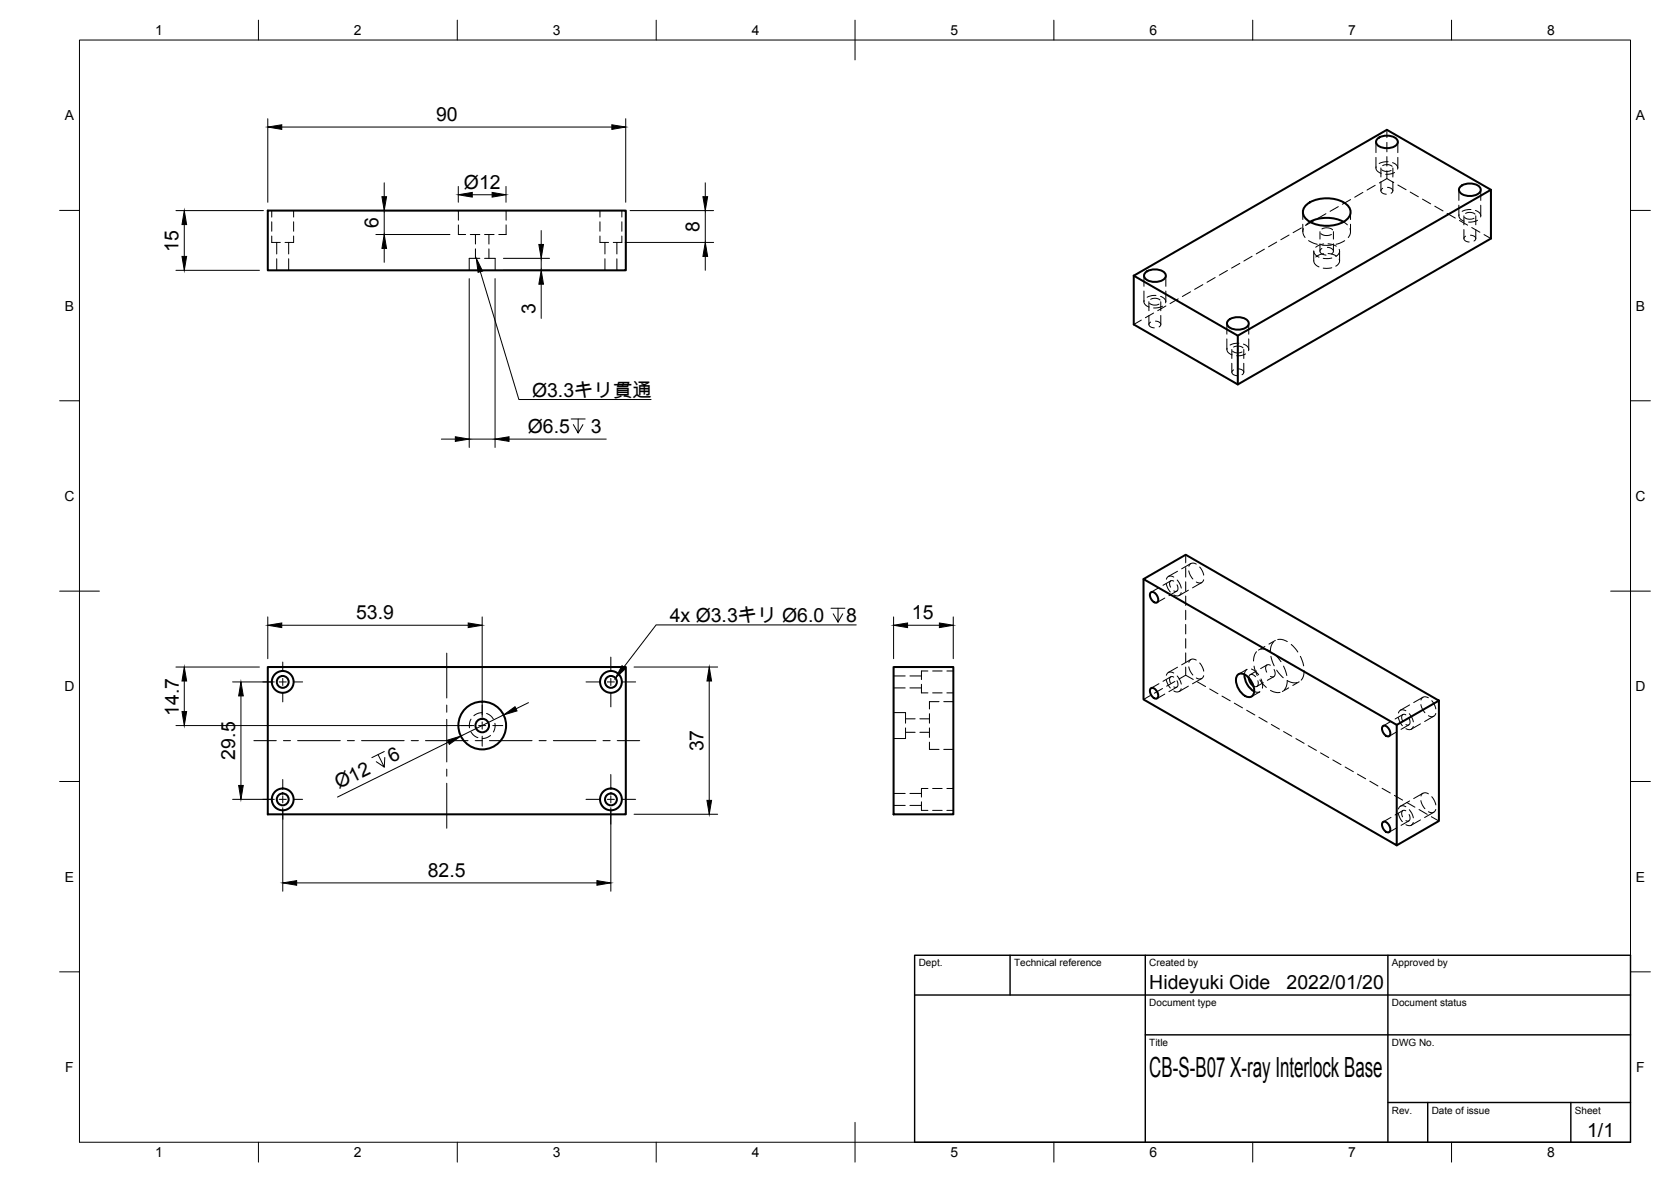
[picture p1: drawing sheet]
<svg xmlns="http://www.w3.org/2000/svg" width="420mm" height="297mm" viewBox="0 0 420 297" stroke-linecap="round" stroke-linejoin="round" font-family="sans-serif">
<g fill="none" stroke="#000" stroke-width=".25">
<path d="M346 35.7v2.7M346 39.5v2.7M348.7 32.6v2M348.7 35.8v2.4M348.7 39.4v2.3M351.5 35.7v2.7M351.5 39.5v2.7M68.3 59.3v1.6h2.2M68.3 52.9v1.7M68.3 55.7v2.4M73.8 59.3v1.6h-2.1M73.8 52.9v1.7"/>
<path d="M73.8 55.7v2.4M115.3 56.5v2.4h1.8M115.3 52.9v2.4M118.3 58.9h2.3M119.5 58.9v2.4M121.8 58.9h2.4M122.9 58.9v2.4M127.3 56.5v2.4h-1.9M127.3 52.9v2.4M150.9 59.3v1.6h2.1M150.9 52.9v1.7M150.9 55.7v2.4"/>
<path d="M156.4 59.3v1.6h-2.2M156.4 52.9v1.7M156.4 55.7v2.4M324.1 59.1l-2 1.1M327.2 57.3l-2.1 1.2M327.6 53.3v1.9M327.6 56.4v1.8M327.7 57.5v1.2l.4 1M329.4 55.8l-1 .7M330.3 55.5l-2 1.2M331.9 58.2v1.9M332.1 58.7a2.39 2.39 0 0 0 2.7 .2"/>
<path d="M332.4 57.5a2.51 2.51 0 0 1 2.7 .2M333.4 53.7l-2.1 1.2M335.3 58.2v1.9M336.5 51.9l-2.1 1.2M337.8 55.8l1 .7M339.4 57.5l.1 1.2-.5 1M339.6 53.3v1.9M339.6 56.4v1.8M339.6 50.2l-2.1 1.1M342.7 48.4l-2.1 1.2M345.8 46.6l-2.1 1.2M346 41.9a1.43 1.43 0 0 0 1.3 1.7"/>
<path d="M347.2 42.2v2.3M347.2 45.7v2.2M347.4 42.6a2.13 2.13 0 0 0 2.4 .2M347.7 47.3a.7 .7 0 0 0-.5 .8 .7 .7 0 0 0 .7 .6l.7 .1M347.7 41.6a2.14 2.14 0 0 1 2.3 .2M348.7 42.9v2M348.7 44.9l-1.9 1.1M348.7 44.9l1.8 1M348.9 47.1a.93 .93 0 0 1 1 .3 .93 .93 0 0 1 .1 1l-.2 .2M349 40.6l-1 .1-1.2 .4M350.1 40.9a1.42 1.42 0 0 1 1.3 1.6M350.2 42.2v2.3"/>
<path d="M350.2 45.7v2.2M350.6 43.3l-1.2 .5h-1M351.5 46.5l2 1.2M354.6 48.3l2 1.2M357.7 50l2 1.2M360.8 51.8l2 1.2M363.9 53.6l2 1.2M366.8 47.7v2.7M366.8 51.6v2.6M366.9 53.9a1.47 1.47 0 0 0 1.3 1.7M367 55.4l2 1.2M368.1 54.2v2.3"/>
<path d="M368.1 57.7v2.3M368.3 54.6a2.2 2.2 0 0 0 2.3 .2M368.5 59.4a.69 .69 0 0 0-.4 .7 .69 .69 0 0 0 .7 .6l.6 .1M368.5 53.6a2.25 2.25 0 0 1 2.4 .2M369.7 59.1a.96 .96 0 0 1 1.3 1.2l-.4 .3M369.9 52.7l-1.5 .1-.8 .3M370.1 57.2l2 1.2M371 52.9a1.47 1.47 0 0 1 1.3 1.6M371.1 54.2v2.3M371.1 57.7v2.3M371.5 55.4l-.8 .3-1.4 .1M372.3 47.7v2.7"/>
<path d="M372.3 51.6v2.6M373.1 59l1.8 1M69.6 60.9v2.9M69.6 65v2.9M72.6 60.9v2.9M72.6 65v2.9M119.5 62.5v2.4M120.6 64.9h-2.6v3M121.8 64.9h2.7v3M122.9 62.5v2.4M152.1 60.9v2.9M152.1 65v2.9"/>
<path d="M155.1 60.9v2.9M155.1 65v2.9M287.6 69.3v2.7M287.6 73.1v2.7M287.7 75.5a1.46 1.46 0 0 0 1.2 1.7M288.9 75.8v2.3M288.9 79.3v2.2M289.1 76.2a2.1 2.1 0 0 0 2.3 .2M289.3 75.2a2.11 2.11 0 0 1 2.4 .2M290.1 78.7l-2.1 1.1M290.7 74.2l-1 .1-1.3 .4M291.8 74.5a1.46 1.46 0 0 1 1.3 1.6"/>
<path d="M291.9 75.8v2.3M291.9 79.3v2.2M292.3 76.9l-1.2 .5h-1M293.1 69.3v2.7M293.1 73.1v2.7M293.2 76.9l-2.1 1.2M296.2 75.1l-2 1.2M299.4 73.3l-2.1 1.2M302.5 71.5l-2.1 1.2M305.5 69.8l-2 1.1M308.6 68l-2 1.2M311.7 66.2l-2 1.2"/>
<path d="M314.8 64.4l-2 1.2M317.9 62.6l-2 1.2M321 60.8l-2 1.2M329 60.5l2.2 .9M330.3 63.1v2.5M330.3 63.1l.3 .8 1.1 .7M330.3 65.5l.3 .8 1.1 .8M331.9 61.3v1.8M332.4 62.4a.78 .78 0 0 0-.5 .9 .78 .78 0 0 0 .8 .7l.7 .1M332.4 61.6h2.4M332.8 61.3l-.9 .2-1.1 .6M332.8 63.8l-.9 .2-1.1 .6"/>
<path d="M333.8 62.2a1.1 1.1 0 0 1 1.4 1.3l-.4 .3M333.9 61.3l1 .1 1.1 .5M333.9 63.7l1 .2 1.1 .4M334.9 64.8l-2.2 .1M334.9 67.3l-2.2 .1M335.3 61.3v1.8M336.7 62.7v1l-.8 .8M336.7 65.1v1l-.8 .8M336.8 63.1v2.5M338.1 60.5l-2.2 .9M287 80.4l-1.9 1.1M289.3 80.9a.69 .69 0 0 0-.4 .8 .69 .69 0 0 0 .7 .6l.6 .1"/>
<path d="M290.5 80.7a.9 .9 0 0 1 1.1 .3 .9 .9 0 0 1 0 1l-.2 .2M308.5 81.3v2.7M308.5 85.2v2.6M308.5 87.5a1.43 1.43 0 0 0 1.3 1.7M309.7 87.8v2.3M309.7 91.3v2.3M309.9 88.3a2.15 2.15 0 0 0 2.4 .1M310.2 92.9a.69 .69 0 0 0-.5 .8 .69 .69 0 0 0 .8 .6l.6 .1M310.2 87.2a2.19 2.19 0 0 1 2.3 .2M311.4 92.7a.95 .95 0 0 1 1 .2 .95 .95 0 0 1 .2 1l-.3 .3M311.5 86.3l-1.4 .1-.8 .3M312.7 86.5a1.45 1.45 0 0 1 1.2 1.6"/>
<path d="M312.7 87.8v2.3M312.7 91.3v2.3M313.2 88.9l-1.2 .5h-1.1M314 81.3v2.7M314 85.2v2.6M298.1 139.4v2M291.4 147.7l-2 1.1M292.9 150.3l-2 1.1M293.2 146.7l.4 1.2 .7 .9M294.4 146l-2 1.1M295.1 146a.73 .73 0 0 0-.9 .1 .73 .73 0 0 0-.1 1l.2 .5M295.1 145a1.13 1.13 0 0 0-1.8 .6"/>
<path d="M295.9 148.6l-2 1.1M296 147a.95 .95 0 0 1 .2 1 .95 .95 0 0 1-.8 .6l-.3-.1M296 145.8l.6 .9 .4 1.1M296.1 143.6l-2.3 1.3M297 148.9a1.11 1.11 0 0 1-1.9 .6M298.1 142.6v2.4M298.1 146.2v2.4M298.1 149.8v2.4M298.1 153.4v2.3M298.1 156.9v2.4M298.8 148.3l-2.3 1.4M298.9 143.5l.4 1.1 .6 .9"/>
<path d="M299.4 141.6l-2.3 1.3M300.8 141.8a1.13 1.13 0 0 0-1.9 .5M301.6 142.5l.7 .9 .4 1.1M302.2 146.4l-2.4 1.3M302.7 145.7a1.13 1.13 0 0 1-1.9 .6M121.2 179.1l-1.2 .3-.9 .5M122.3 179.3l1.1 .6 .7 .8M224.7 179.1h3v2.6M224.7 172.9h2.9M224.7 169.9h2.9M228.8 172.9h2.9M228.8 169.9h2.9"/>
<path d="M231.7 172v2.1h1.6M233.3 168.6h-1.6v2.2M233.7 179.4v2.3M234.5 174.1h2.4M234.5 168.6h2.4M236.1 176.3h-2.4v1.9M237.3 176.3h2.4M238.1 174.1h1.6M238.1 168.6h1.6M289.2 174.8l-1.7 1M291.4 171.8l-2 1.1M292.3 173l-2 1.2"/>
<path d="M292.9 174.4l-2 1.1M293.2 170.8l.4 1.2 .7 .9M294.4 170.1l-2 1.1M295.1 170.2a.73 .73 0 0 0-.9 .1 .73 .73 0 0 0-.1 .9l.2 .5M295.1 169.1a1.13 1.13 0 0 0-1.8 .6M295.4 171.2l-2.1 1.2M295.9 172.7l-2 1.1M296 171.1a.95 .95 0 0 1 .2 1 .95 .95 0 0 1-.8 .6l-.3-.1M296 169.9l.6 .9 .4 1.1M296.1 167.7l-2.3 1.3M296.4 170.7l1.7-1 1.9 1.1M297 173.1a1.11 1.11 0 0 1-1.9 .5"/>
<path d="M298.1 160.5v2.4M298.1 164.1v2.3M298.1 167.6v2.1M298.8 172.4l-2.3 1.4M298.9 167.6l.4 1.1 .6 .9M299.4 165.7l-2.3 1.4M300.8 165.9a1.11 1.11 0 0 0-1.9 .5M301.1 171.4l2 1.1M301.6 166.6l.7 .9 .4 1.2M302.2 170.5l-2.4 1.3M302.7 169.8a1.13 1.13 0 0 1-1.9 .6M304.2 173.1l2 1.2"/>
<path d="M307.3 174.9l2 1.2M310.4 176.7l2 1.2M311.4 169.4l2.1-1.2-.4 .6-.2 .7M313.5 178.5l2 1.2M314.7 168.1l1 .6 .8 .9M315.3 167.4l.8 2.4M315.4 173.8l.7 .2 .6-.1M315.7 170.1a.88 .88 0 0 0-1-.6 .88 .88 0 0 0-.7 .8M315.9 163.8l-.6 1.1-.1 1.2M315.9 168.6l-1.6 1M316.3 171.1a.87 .87 0 0 1 0 1.1 .87 .87 0 0 1-1.1 .2M316.8 170.9l1.6 1.8"/>
<path d="M316.8 173.8l-2.1 1.3M317.1 170.6l.3 1.1v1.2M317.6 171.6l-1.6 .9M318.1 162.5l-1.7 .9M318.6 167.1l-1.6 .9M319.4 167.2a.83 .83 0 0 0-1.1 .1 .83 .83 0 0 0 0 1.1l.2 .5M319.4 173.5l1.3 .5h1.2M319.6 164.9l.8 2.4M320.2 161.3l-.6 1.2-.2 1.2-1.5-.6-.9 .1M320.3 170.1l-1.6 .9M320.4 168.2a1.16 1.16 0 0 1-.4 1.9l-.6-.1M320.4 164.4l1.7 1.9"/>
<path d="M320.7 160.9l-1.6 1M321 168.4l1.7 1.9M321.3 160.7l1.4 .1 1 .4M322.7 167.4l.9 2.4M324 172.9l-1.6 .9M324.7 162l1.6 1.9M326.1 171.5h-1.2l-1.2-.5-.3 1.5-.5 .9M326.7 171.3l-1.6 1M327 164.9l.8 2.4M327.9 168.6l-.2 1.4-.5 .9M352.7 179.6l-1.9 1.1M353.5 179.6a.72 .72 0 0 0-1 .1 .72 .72 0 0 0 0 1l.2 .5"/>
<path d="M353.5 178.6a1.13 1.13 0 0 0-1.9 .6M354.4 179.4l.6 .9 .4 1.1M354.4 177.2l-2.3 1.3M357.3 177.1l.4 1.1 .6 .9M357.8 175.2l-2.3 1.4M359.2 175.4a1.13 1.13 0 0 0-1.9 .5M360 176.1l.6 .9 .4 1.1M360.5 180l-2.3 1.3M361 179.3a1.13 1.13 0 0 1-1.8 .6M118.4 180.7l-.3 1-.1 1.2M118.4 184l.9 .9 .9 .5M123.3 184.8l-1 .6-1.1 .2"/>
<path d="M124.4 181.8l.1 .9-.4 1.2M224.7 199.4h2.9M227.7 182.9v2.7h-3M227.7 180.6h2.4M227.7 184h2.4M228.8 199.4h2.9M231.3 180.6h2.4M231.3 184h2.4M233.3 198.1h-1.6v2.2M233.7 186.5v1.8h2.4M233.7 182.9v2.4M234.5 198.1h2.4"/>
<path d="M237.3 188.3h2.4M238.1 198.1h1.6M316.5 180.3l2.1 1.2M319.7 182.1l2 1.1M322.7 183.8l2.1 1.2M325.8 185.6l2.1 1.2M328.9 187.4l2.1 1.2M332 189.2l2.1 1.2M335.1 191l2.1 1.2M338.2 192.8l2.1 1.1M341.3 194.5l2.1 1.2M344.4 196.3l2.1 1.2"/>
<path d="M347.5 198.1l2.1 1.2M349.8 181.3l-2 1.1M350.6 199.9l2.1 1.2M351.2 183.9l-1.9 1.1M351.6 180.3l.4 1.1 .6 1M354.2 182.2l-1.9 1.1M354.3 180.6a.95 .95 0 0 1 .3 1 .95 .95 0 0 1-.8 .6l-.3-.1M355.3 182.5a1.11 1.11 0 0 1-1.8 .6M357.2 181.9l-2.3 1.3M357.8 199.4l-2.3 1.3M359.2 199.5a1.13 1.13 0 0 0-1.9 .5M224.7 202.4h2.9"/>
<path d="M228.8 202.4h2.9M231.7 201.5v2.2h1.6M234.5 203.7h2.4M238.1 203.7h1.6M349.8 205.4l-2 1.1M351.2 208l-1.9 1.1M351.6 204.4l.4 1.2 .6 .9M352.7 203.7l-1.9 1.1M353.5 203.8a.73 .73 0 0 0-1 .1 .73 .73 0 0 0 0 .9l.2 .5M353.5 202.7a1.13 1.13 0 0 0-1.9 .6M353.7 201.7l2.1 1.1M354.2 206.3l-1.9 1.1"/>
<path d="M354.3 204.7a.95 .95 0 0 1 .3 1 .95 .95 0 0 1-.8 .6l-.3-.1M354.4 203.5l.6 .9 .4 1.1M354.4 201.3l-2.3 1.3M355.3 206.7a1.11 1.11 0 0 1-1.8 .5M356.8 203.4l2.1 1.2M357.2 206l-2.3 1.4M357.3 201.2l.4 1.1 .6 .9M359.9 205.2l1.9 1.1M360 200.2l.6 1 .4 1.1M360.5 204.1l-2.3 1.4M361 203.4a1.13 1.13 0 0 1-1.8 .6"/>
</g>
<g fill="none" stroke="#000" stroke-width=".51">
<path d="M346.3 34.9a3.7 3.7 0 0 1 5.1 .4 1.65 1.65 0 0 1-1.8 1.9h-1.2a2.31 2.31 0 0 1-2.4-1.5zM67.3 52.9h90.1v15h-90.1zM328.7 51.3a8.9 8.9 0 0 1 9.8 0 2.49 2.49 0 0 1 1.1 2.4 2.49 2.49 0 0 1-1.8 2 9.1 9.1 0 0 1-9.1-.4 2.36 2.36 0 0 1 0-4zM329.4 55.7a9.4 9.4 0 0 1 8.4 0M367.2 46.9a3.7 3.7 0 0 1 5 .4 1.65 1.65 0 0 1-1.7 1.9l-1.2 .1a2.31 2.31 0 0 1-2.5-1.6zM374.9 47.7l-63.7 36.7M285.1 69.3l63.6-36.7 26.2 15.1v12.3l-63.7 36.6-26.1-15.1zM285.1 69.3l26.1 15.1v12.2M288 68.5a3.7 3.7 0 0 1 5 .4 1.65 1.65 0 0 1-1.7 1.9h-1.2a2.31 2.31 0 0 1-2.4-1.5zM308.9 80.5a3.7 3.7 0 0 1 5 .4 1.65 1.65 0 0 1-1.8 1.9h-1.2a2.31 2.31 0 0 1-2.4-1.5zM287.5 145.5l10.6-6.1 63.7 36.7-10.6 6.1zM287.5 145.5v30.3l63.7 36.6v-30.2"/>
<path d="M289.3 148.9a1.28 1.28 0 0 1 1.7 1 .9 .9 0 0 1 .3 .9 .9 .9 0 0 1-.8 .7 1.95 1.95 0 0 1-1.2-2.6zM67.3 167.6h90.1v37h-90.1zM224.7 167.6h15v37h-15zM289.3 173a1.28 1.28 0 0 1 1.7 1 .9 .9 0 0 1 .3 .9 .9 .9 0 0 1-.8 .7 1.95 1.95 0 0 1-1.2-2.6zM311.3 169.5a2.11 2.11 0 0 1 2.8 .9 3.7 3.7 0 0 1 .8 4.5 2.11 2.11 0 0 1-2.8-.9 3.7 3.7 0 0 1-.8-4.5zM312.9 169.5a5 5 0 0 0 2.5 4.3M314 170.3l.2 1 1 1.1M361.8 176.1v30.2l-10.6 6.1M347.7 182.5a1.28 1.28 0 0 1 1.7 1 .9 .9 0 0 1 .3 .9 .9 .9 0 0 1-.8 .7 1.95 1.95 0 0 1-1.2-2.6zM347.7 206.6a1.28 1.28 0 0 1 1.7 1 .9 .9 0 0 1 .3 1 .9 .9 0 0 1-.8 .6 1.95 1.95 0 0 1-1.2-2.6z"/>
<circle cx="71.1" cy="171.4" r="2.74"/>
<circle cx="71.1" cy="171.4" r="1.49"/>
<circle cx="153.6" cy="171.4" r="2.74"/>
<circle cx="153.6" cy="171.4" r="1.49"/>
<circle cx="121.3" cy="182.3" r="6"/>
<circle cx="121.3" cy="182.3" r="1.7"/>
<circle cx="71.1" cy="200.9" r="2.74"/>
<circle cx="71.1" cy="200.9" r="1.49"/>
<circle cx="153.6" cy="200.9" r="2.74"/>
<circle cx="153.6" cy="200.9" r="1.49"/>
</g>
<!-- layer: Border -->
<g fill="none" stroke="#000" stroke-width=".25">
<path d="M20 10.1h390v276.9h-390zM65 5.1v5M115 5.1v5M165 5.1v5M215 5.1v10M265 5.1v5M315 5.1v5M365 5.1v5M15 52.9h5M410 52.9h5M15 100.7h5M410 100.7h5"/>
<path d="M15 148.6h10M405 148.6h10M15 196.4h5M410 196.4h5M15 244.2h5M410 244.2h5M65 287v5M115 287v5M165 287v5M215 282.1v9.9M265 287v5M315 287v5"/>
<path d="M365 287v5"/>
</g>
<!-- layer: TitleBlock -->
<path d="M230 240.1h180v46.9h-180zM230 250h180M254 240.1v9.9M288 240.1v46.9M349 240.1v46.9M288 260.1h122M349 277.1h61M359 277.1v9.9M395 277.1v9.9" fill="none" stroke="#000" stroke-width=".36"/>
<!-- layer: Dimensions -->
<g fill="none" stroke="#000" stroke-width=".25">
<path d="M67.3 29.8v21M70.8 31.9h83M157.3 29.8v21M44.2 52.9h22M46.3 56.4v8M94.5 52.9h18.6M94.5 58.9h18.6M96.6 45.9v3.5M96.6 52.9v6M115.2 46.8v4M118.7 48.9h5M127.2 46.8v4"/>
<path d="M136.1 57.9v3.5M158.4 52.9h21M177.3 45.9v3.5M177.3 52.9v8M44.2 67.9h21M96.6 62.4v3.5M118 70v42.4M124.5 70v42.4M126.6 67.9h11.6M126.6 64.9h11.6M136.1 64.9v3M136.1 71.4v8.6"/>
<path d="M157.2 60.9h22.2M177.3 64.4v3.5M111 110.3h3.5M118 110.3h6.5M128 110.3h24.4M143.6 105.3h3.5M145.4 105.3v3.5l-1.2-2.1M146.6 106.7l-1.2 2.1M67.3 155v10.5M70.8 157.1h46.9M121.2 155v25.2M224.7 155v10.5"/>
<path d="M228.2 157.1h8M239.7 155v10.5M44.2 167.6h21M46.3 171.1v7.7M58.5 171.4h10.5M60.6 174.9v22.5M126.6 179.7l-10.7 5.3M132.9 176.6l-3.1 1.5M159.4 167.6h21M178.3 171.1v30M44.2 182.3h74.9M95.1 189.6l1.5 3.2-2-1.4"/>
<path d="M96.6 188.9l-3.1 1.5M96.8 190.4l-.2 2.4M112.7 186.5l-27.8 13.8M58.5 200.9h10.5M71.1 203v21M153.6 203v21M159.4 204.6h21M74.6 221.9h75.5"/>
</g>
<g fill="#000" stroke="#000" stroke-width=".25">
<path d="M67.3 31.9l3.5-.5v1.1zM153.8 31.4l3.5 .5-3.5 .6zM46.3 52.9l.6 3.5h-1.1zM96 49.4h1.2l-.6 3.5zM115.2 48.9l3.5-.5v1.1zM123.7 48.4l3.5 .5-3.5 .6zM176.7 49.4h1.2l-.6 3.5zM45.8 64.4h1.1l-.6 3.5zM96.6 58.9l.6 3.5h-1.2zM135.5 61.4h1.2l-.6 3.5zM136.1 67.9l.6 3.5h-1.2zM177.3 60.9l.6 3.5h-1.2z"/>
<path d="M114.5 109.8l3.5 .5-3.5 .6zM124.5 110.3l3.5-.5v1.1zM67.3 157.1l3.5-.5v1.1zM117.7 156.6l3.5 .5-3.5 .6zM224.7 157.1l3.5-.5v1.1zM236.2 156.6l3.5 .5-3.5 .6zM45.8 178.8h1.1l-.6 3.5zM46.3 167.6l.6 3.5h-1.1zM60.6 171.4l.6 3.5h-1.2zM126.6 179.7l2.9-2.1 .5 1.1zM178.3 167.6l.6 3.5h-1.1zM60 197.4h1.2l-.6 3.5z"/>
<path d="M112.5 186l3.4-1-2.9 2.1zM177.8 201.1h1.1l-.6 3.5zM71.1 221.9l3.5-.6v1.2zM150.1 221.3l3.5 .6-3.5 .6z"/>
</g>
<!-- layer: Center Lines -->
<g fill="none" stroke="#000" stroke-width=".25">
<path d="M66.1 171.4h2.3M70.2 171.4h1.8M71.1 166.4v2.3M71.1 170.5v1.8M71.1 174.1v2.3M73.8 171.4h2.3M112.3 164.1v11.3M112.3 177.2v1.8M121.2 177.1v2.5M147.3 171.4h3.6M152.7 171.4h1.8M153.6 165.1v3.6"/>
<path d="M153.6 170.5v1.8M153.6 174.1v3.5M156.3 171.4h3.5M63.8 186.1h5.7M71.1 195.9v2.3M71.1 200v1.8M71.3 186.1h1.7M74.8 186.1h10.8M87.3 186.1h1.8M90.9 186.1h10.7M103.4 186.1h1.8M107 186.1h10.7"/>
<path d="M112.3 180.8v10.7M112.3 193.3v1.8M112.3 196.8v11.3M116 182.3h2.6M119.5 186.1h1.8M120.4 182.3h1.7M121.2 181.4v1.8M121.2 185v2.5M123.1 186.1h10.7M123.9 182.3h2.5M135.6 186.1h1.7M139.1 186.1h10.7"/>
<path d="M151.6 186.1h1.8M153.6 194.6v3.6M153.6 200v1.8M155.2 186.1h5.6M66.1 200.9h2.3M70.2 200.9h1.8M71.1 203.6v2.3M73.8 200.9h2.3M147.3 200.9h3.6M152.7 200.9h1.8M153.6 203.6v3.5M156.3 200.9h3.5"/>
</g>
<!-- layer: Annotations -->
<path d="M120.8 68.3l9.7 32.1h33.2M209 152.9h3.4M210.7 152.9v3.4l-1.2-2.1M211.9 154.2l-1.2 2.1M215.3 157h-50.3l-8.1 10.6" fill="none" stroke="#000" stroke-width=".25"/>
<path d="M119.8 64.9l1.5 3.2-1.1 .3zM156.4 167.3l.9 .7-2.6 2.4z" fill="#000" stroke="#000" stroke-width=".25"/>
<text font-size="7" x="289" y="270.6">CB-S-B07 X-ray Interlock Base</text>
<g font-size="4.9">
<text x="109.6" y="30.5">90</text>
<text x="116.6" y="47.4">Ø12</text>
<text x="95.1" y="57.3" transform="rotate(-90 95.1 57.3)">6</text>
<text x="175.9" y="58.3" transform="rotate(-90 175.9 58.3)">8</text>
<text x="44.9" y="63.3" transform="rotate(-90 44.9 63.3)">15</text>
<text x="134.6" y="78.8" transform="rotate(-90 134.6 78.8)">3</text>
<text x="133.8" y="99.7">Ø3.3キリ貫通</text>
<text x="132.7" y="108.8">Ø6.5</text>
<text x="147.4" y="108.8">３</text>
<text x="89.5" y="155.7">53.9</text>
<text x="229.3" y="155.7">15</text>
<text x="168.4" y="156.3">4x Ø3.3キリ Ø6.0</text>
<text x="212.8" y="156.3">8</text>
<text x="44.9" y="179.9" transform="rotate(-90 44.9 179.9)">14.7</text>
<text x="59.1" y="190.9" transform="rotate(-90 59.1 190.9)">29.5</text>
<text x="98.5" y="191.8" transform="rotate(-26 98.5 191.8)">6</text>
<text x="176.9" y="188.8" transform="rotate(-90 176.9 188.8)">37</text>
<text x="85.2" y="198.4" transform="rotate(-26 85.2 198.4)">Ø12</text>
<text x="107.6" y="220.4">82.5</text>
<text x="289" y="248.5">Hideyuki Oide</text>
<text x="323.5" y="248.5">2022/01/20</text>
<text x="399.1" y="285.7">1/1</text>
</g>
<g font-size="3.5">
<text x="39" y="8.8">1</text>
<text x="89" y="8.8">2</text>
<text x="139" y="8.8">3</text>
<text x="189" y="8.8">4</text>
<text x="239" y="8.8">5</text>
<text x="289" y="8.8">6</text>
<text x="339" y="8.8">7</text>
<text x="389" y="8.8">8</text>
<text x="16.3" y="30.2">A</text>
<text x="411.3" y="30.2">A</text>
<text x="16.3" y="78">B</text>
<text x="411.3" y="78">B</text>
<text x="16.2" y="125.9">C</text>
<text x="411.2" y="125.9">C</text>
<text x="16.2" y="173.7">D</text>
<text x="411.2" y="173.7">D</text>
<text x="16.3" y="221.6">E</text>
<text x="411.3" y="221.6">E</text>
<text x="16.4" y="269.4">F</text>
<text x="411.4" y="269.4">F</text>
<text x="39" y="290.8">1</text>
<text x="89" y="290.8">2</text>
<text x="139" y="290.8">3</text>
<text x="189" y="290.8">4</text>
<text x="239" y="290.8">5</text>
<text x="289" y="290.8">6</text>
<text x="339" y="290.8">7</text>
<text x="389" y="290.8">8</text>
</g>
<g font-size="2.5">
<text x="231" y="242.9">Dept.</text>
<text x="255" y="242.9">Technical reference</text>
<text x="289" y="242.9">Created by</text>
<text x="350" y="242.9">Approved by</text>
<text x="289" y="252.8">Document type</text>
<text x="350" y="252.8">Document status</text>
<text x="289" y="262.9">Title</text>
<text x="350" y="262.9">DWG No.</text>
<text x="350" y="279.9">Rev.</text>
<text x="360" y="279.9">Date of issue</text>
<text x="396" y="279.9">Sheet</text>
</g>
</svg>
